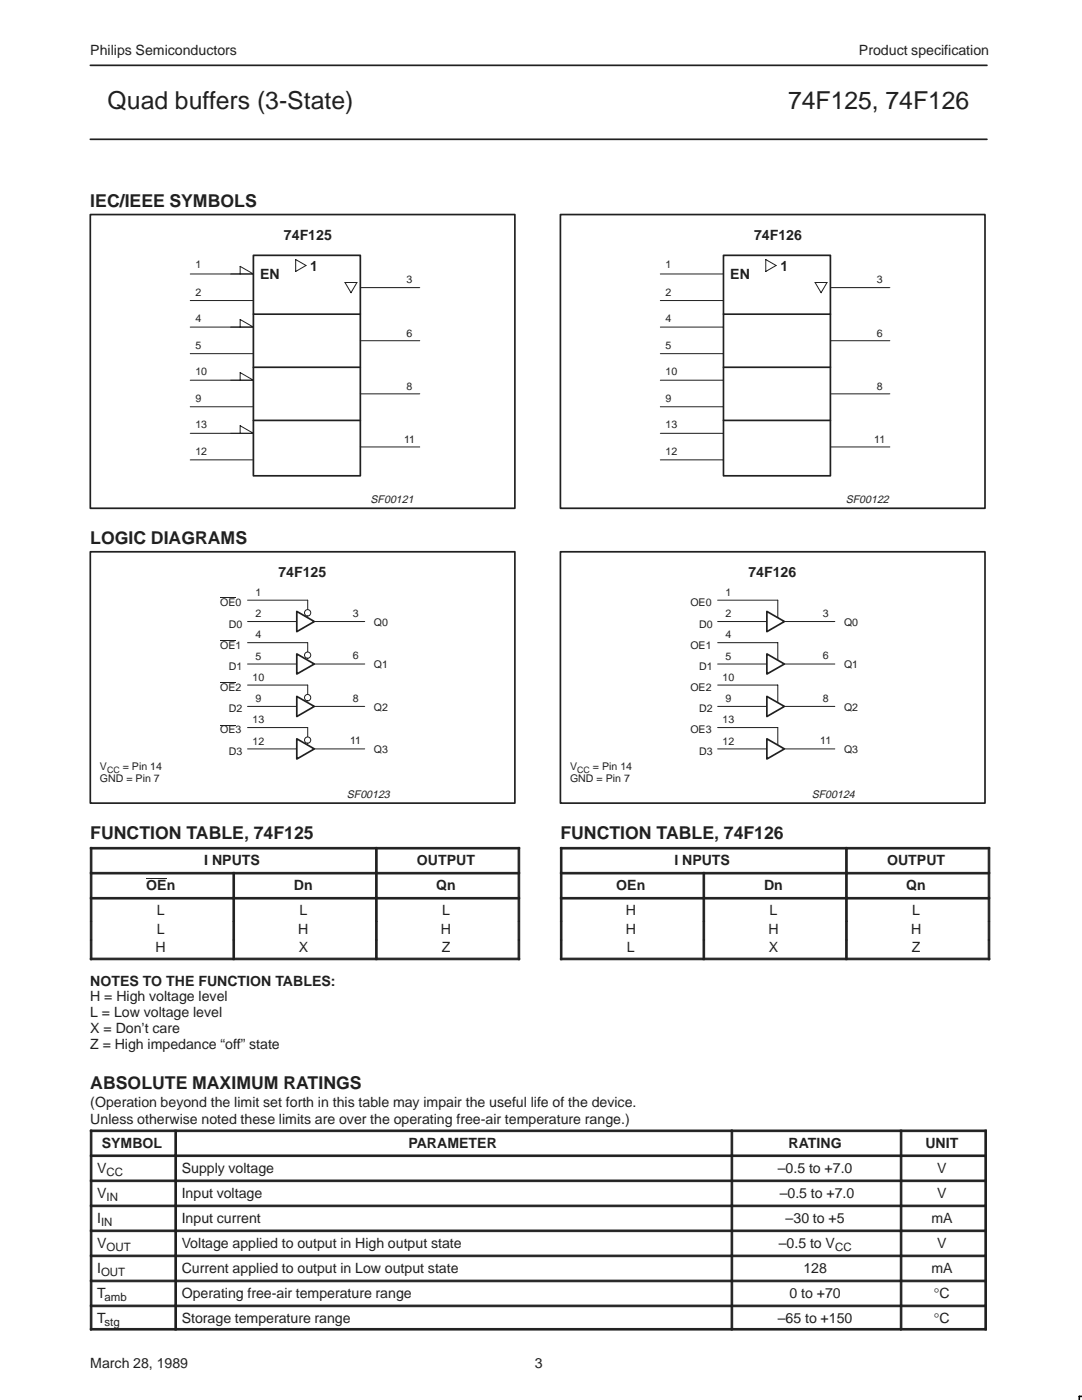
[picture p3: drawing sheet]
<svg xmlns="http://www.w3.org/2000/svg" width="216mm" height="279mm" viewBox="0 0 216 279" stroke-linecap="round" stroke-linejoin="round" font-family="sans-serif">
<g fill="none" stroke="#231f20" stroke-width=".34">
<path d="M18 13h178.9M18 27.8h178.9M18 42.8h84.7v58.6h-84.7zM50.6 51h21.3v44h-21.3zM111.8 42.8h84.7v58.6h-84.7zM144.4 51h21.3v44h-21.3zM50.6 62.7h21.3M50.6 73.3h21.3M144.4 62.7h21.3M144.4 73.3h21.3M50.6 83.9h21.3M144.4 83.9h21.3"/>
<path d="M18 110.1h84.7v50.2h-84.7z"/>
</g>
<g fill="none" stroke="#231f20" stroke-width=".2">
<path d="M38 54.7h12.6l-2.7-1.5v1.5M38 60h12.6M59 51.8l2.1 1.2-2.1 1.2zM68.8 56.4h2.4l-1.2 2zM71.9 57.4h11.9M131.8 54.7h12.6M131.8 60h12.6M152.8 51.8l2.1 1.2-2.1 1.2zM162.6 56.4h2.4l-1.2 2zM165.7 57.4h11.9M38 65.3h12.6l-2.7-1.5v1.5M38 70.6h12.6"/>
<path d="M38 75.9h12.6l-2.7-1.5v1.5M71.9 68h11.9M71.9 78.6h11.9M131.8 65.3h12.6M131.8 70.6h12.6M131.8 75.9h12.6M165.7 68h11.9M165.7 78.6h11.9M38 81.2h12.6M38 86.5h12.6l-2.7-1.5v1.5M38 91.8h12.6M71.9 89.2h11.9"/>
<path d="M131.8 81.2h12.6M131.8 86.5h12.6M131.8 91.8h12.6M165.7 89.2h11.9M61.4 119.8v3.1M49.4 124h23.4"/>
</g>
<circle cx="61.4" cy="122.3" r=".63" fill="#fff"/>
<g fill="none" stroke="#231f20" stroke-width=".2">
<path d="M49.4 119.8h12"/>
<circle cx="61.4" cy="122.3" r=".63"/>
</g>
<path d="M59.2 122l3.5 2-3.5 2.1z" fill="#fff"/>
<path d="M59.2 122l3.5 2-3.5 2.1z" fill="none" stroke="#231f20" stroke-width=".34"/>
<path d="M49.4 132.5h23.4M61.4 128.3v3.1" fill="none" stroke="#231f20" stroke-width=".2"/>
<circle cx="61.4" cy="130.7" r=".62" fill="#fff"/>
<g fill="none" stroke="#231f20" stroke-width=".2">
<path d="M49.4 128.3h12"/>
<circle cx="61.4" cy="130.7" r=".62"/>
</g>
<path d="M59.2 130.5l3.5 2-3.5 2z" fill="#fff"/>
<path d="M59.2 130.5l3.5 2-3.5 2z" fill="none" stroke="#231f20" stroke-width=".34"/>
<path d="M61.4 136.7v3.2M49.4 141h23.4" fill="none" stroke="#231f20" stroke-width=".2"/>
<circle cx="61.4" cy="139.2" r=".63" fill="#fff"/>
<g fill="none" stroke="#231f20" stroke-width=".2">
<path d="M49.4 136.7h12"/>
<circle cx="61.4" cy="139.2" r=".63"/>
</g>
<path d="M59.2 139l3.5 2-3.5 2z" fill="#fff"/>
<path d="M59.2 139l3.5 2-3.5 2z" fill="none" stroke="#231f20" stroke-width=".34"/>
<path d="M49.4 149.5h23.4M61.4 145.2v3.1" fill="none" stroke="#231f20" stroke-width=".2"/>
<circle cx="61.4" cy="147.7" r=".62" fill="#fff"/>
<g fill="none" stroke="#231f20" stroke-width=".2">
<path d="M49.4 145.2h12"/>
<circle cx="61.4" cy="147.7" r=".62"/>
</g>
<path d="M59.2 147.4l3.5 2.1-3.5 2z" fill="#fff"/>
<path d="M111.8 110.1h84.7v50.2h-84.7zM59.2 147.4l3.5 2.1-3.5 2z" fill="none" stroke="#231f20" stroke-width=".34"/>
<path d="M44 119.3h3M143.2 119.8h12v4.2M44 127.8h3M44 136.2h3M143.2 124h23.4M44 144.7h3" fill="none" stroke="#231f20" stroke-width=".2"/>
<path d="M153 122l3.5 2-3.5 2.1z" fill="#fff"/>
<path d="M153 122l3.5 2-3.5 2.1z" fill="none" stroke="#231f20" stroke-width=".34"/>
<path d="M143.2 128.3h12v4.2M143.2 132.5h23.4" fill="none" stroke="#231f20" stroke-width=".2"/>
<path d="M153 130.5l3.5 2-3.5 2z" fill="#fff"/>
<path d="M153 130.5l3.5 2-3.5 2z" fill="none" stroke="#231f20" stroke-width=".34"/>
<path d="M143.2 136.7h12v4.3M143.2 141h23.4" fill="none" stroke="#231f20" stroke-width=".2"/>
<path d="M153 139l3.5 2-3.5 2z" fill="#fff"/>
<path d="M153 139l3.5 2-3.5 2z" fill="none" stroke="#231f20" stroke-width=".34"/>
<path d="M143.2 145.2h12v4.3M143.2 149.5h23.4" fill="none" stroke="#231f20" stroke-width=".2"/>
<path d="M153 147.4l3.5 2.1-3.5 2z" fill="#fff"/>
<path d="M153 147.4l3.5 2.1-3.5 2z" fill="none" stroke="#231f20" stroke-width=".34"/>
<g fill="#231f20" stroke="#231f20" stroke-width=".2">
<path d="M18 169.1h.3v5h-.3z" fill-rule="evenodd"/>
<path d="M18 169.1h56.9v.3h-56.9z" fill-rule="evenodd"/>
<path d="M74.9 169.1h.4v5h-.4z" fill-rule="evenodd"/>
<path d="M103.4 169.1h.3v5h-.3z" fill-rule="evenodd"/>
<path d="M74.9 169.1h28.8v.3h-28.8z" fill-rule="evenodd"/>
<path d="M18 174.1h.3v5h-.3z" fill-rule="evenodd"/>
<path d="M18 174.1h28.5v.3h-28.5z" fill-rule="evenodd"/>
<path d="M46.5 174.1h.3v5h-.3z" fill-rule="evenodd"/>
<path d="M46.5 174.1h28.4v.3h-28.4z" fill-rule="evenodd"/>
<path d="M74.9 174.1h.4v5h-.4z" fill-rule="evenodd"/>
<path d="M103.4 174.1h.3v5h-.3z" fill-rule="evenodd"/>
<path d="M74.9 174.1h28.8v.3h-28.8z" fill-rule="evenodd"/>
<path d="M18 179.1h.3v4.8h-.3z" fill-rule="evenodd"/>
<path d="M18 179.1h28.5v.3h-28.5z" fill-rule="evenodd"/>
<path d="M46.5 179.1h.3v4.8h-.3z" fill-rule="evenodd"/>
<path d="M46.5 179.1h28.4v.3h-28.4z" fill-rule="evenodd"/>
<path d="M74.9 179.1h.4v4.8h-.4z" fill-rule="evenodd"/>
<path d="M103.4 179.1h.3v4.8h-.3z" fill-rule="evenodd"/>
<path d="M74.9 179.1h28.8v.3h-28.8z" fill-rule="evenodd"/>
<path d="M18 183.9h.3v3.7h-.3z" fill-rule="evenodd"/>
<path d="M46.5 183.9h.3v3.7h-.3z" fill-rule="evenodd"/>
<path d="M74.9 183.9h.4v3.7h-.4z" fill-rule="evenodd"/>
<path d="M103.4 183.9h.3v3.7h-.3z" fill-rule="evenodd"/>
<path d="M18 187.6h.3v3.9h-.3z" fill-rule="evenodd"/>
<path d="M18 191.2h28.5v.3h-28.5z" fill-rule="evenodd"/>
<path d="M46.5 187.6h.3v3.9h-.3z" fill-rule="evenodd"/>
<path d="M46.5 191.2h28.4v.3h-28.4z" fill-rule="evenodd"/>
<path d="M74.9 187.6h.4v3.9h-.4z" fill-rule="evenodd"/>
<path d="M103.4 187.6h.3v3.9h-.3z" fill-rule="evenodd"/>
<path d="M74.9 191.2h28.8v.3h-28.8z" fill-rule="evenodd"/>
<path d="M111.8 169.1h.3v5h-.3z" fill-rule="evenodd"/>
<path d="M111.8 169.1h56.9v.3h-56.9z" fill-rule="evenodd"/>
<path d="M168.7 169.1h.4v5h-.4z" fill-rule="evenodd"/>
<path d="M197.2 169.1h.3v5h-.3z" fill-rule="evenodd"/>
<path d="M168.7 169.1h28.8v.3h-28.8z" fill-rule="evenodd"/>
<path d="M111.8 174.1h.3v5h-.3z" fill-rule="evenodd"/>
<path d="M111.8 174.1h28.5v.3h-28.5z" fill-rule="evenodd"/>
<path d="M140.3 174.1h.3v5h-.3z" fill-rule="evenodd"/>
<path d="M140.3 174.1h28.4v.3h-28.4z" fill-rule="evenodd"/>
<path d="M168.7 174.1h.4v5h-.4z" fill-rule="evenodd"/>
<path d="M197.2 174.1h.3v5h-.3z" fill-rule="evenodd"/>
<path d="M168.7 174.1h28.8v.3h-28.8z" fill-rule="evenodd"/>
<path d="M111.8 179.1h.3v4.8h-.3z" fill-rule="evenodd"/>
<path d="M111.8 179.1h28.5v.3h-28.5z" fill-rule="evenodd"/>
<path d="M140.3 179.1h.3v4.8h-.3z" fill-rule="evenodd"/>
<path d="M140.3 179.1h28.4v.3h-28.4z" fill-rule="evenodd"/>
<path d="M168.7 179.1h.4v4.8h-.4z" fill-rule="evenodd"/>
<path d="M197.2 179.1h.3v4.8h-.3z" fill-rule="evenodd"/>
<path d="M168.7 179.1h28.8v.3h-28.8z" fill-rule="evenodd"/>
<path d="M111.8 183.9h.3v3.7h-.3z" fill-rule="evenodd"/>
<path d="M140.3 183.9h.3v3.7h-.3z" fill-rule="evenodd"/>
<path d="M168.7 183.9h.4v3.7h-.4z" fill-rule="evenodd"/>
<path d="M197.2 183.9h.3v3.7h-.3z" fill-rule="evenodd"/>
<path d="M111.8 187.6h.3v3.9h-.3z" fill-rule="evenodd"/>
<path d="M111.8 191.2h28.5v.3h-28.5z" fill-rule="evenodd"/>
<path d="M140.3 187.6h.3v3.9h-.3z" fill-rule="evenodd"/>
<path d="M140.3 191.2h28.4v.3h-28.4z" fill-rule="evenodd"/>
<path d="M168.7 187.6h.4v3.9h-.4z" fill-rule="evenodd"/>
<path d="M197.2 187.6h.3v3.9h-.3z" fill-rule="evenodd"/>
<path d="M168.7 191.2h28.8v.3h-28.8z" fill-rule="evenodd"/>
<path d="M18 225.5h.3v5h-.3z" fill-rule="evenodd"/>
<path d="M18 225.5h16.9v.3h-16.9z" fill-rule="evenodd"/>
<path d="M34.9 225.5h.3v5h-.3z" fill-rule="evenodd"/>
<path d="M34.9 225.5h111v.3h-111z" fill-rule="evenodd"/>
<path d="M145.9 225.5h.3v5h-.3z" fill-rule="evenodd"/>
<path d="M145.9 225.5h33.7v.3h-33.7z" fill-rule="evenodd"/>
<path d="M179.6 225.5h.4v5h-.4z" fill-rule="evenodd"/>
<path d="M196.5 225.5h.3v5h-.3z" fill-rule="evenodd"/>
<path d="M179.6 225.5h17.2v.3h-17.2z" fill-rule="evenodd"/>
<path d="M18 230.5h.3v5h-.3z" fill-rule="evenodd"/>
<path d="M18 230.5h16.9v.3h-16.9z" fill-rule="evenodd"/>
<path d="M34.9 230.5h.3v5h-.3z" fill-rule="evenodd"/>
<path d="M34.9 230.5h111v.3h-111z" fill-rule="evenodd"/>
<path d="M145.9 230.5h.3v5h-.3z" fill-rule="evenodd"/>
<path d="M145.9 230.5h33.7v.3h-33.7z" fill-rule="evenodd"/>
<path d="M179.6 230.5h.4v5h-.4z" fill-rule="evenodd"/>
<path d="M196.5 230.5h.3v5h-.3z" fill-rule="evenodd"/>
<path d="M179.6 230.5h17.2v.3h-17.2z" fill-rule="evenodd"/>
<path d="M18 235.5h.3v5h-.3z" fill-rule="evenodd"/>
<path d="M18 235.5h16.9v.3h-16.9z" fill-rule="evenodd"/>
<path d="M34.9 235.5h.3v5h-.3z" fill-rule="evenodd"/>
<path d="M34.9 235.5h111v.3h-111z" fill-rule="evenodd"/>
<path d="M145.9 235.5h.3v5h-.3z" fill-rule="evenodd"/>
<path d="M145.9 235.5h33.7v.3h-33.7z" fill-rule="evenodd"/>
<path d="M179.6 235.5h.4v5h-.4z" fill-rule="evenodd"/>
<path d="M196.5 235.5h.3v5h-.3z" fill-rule="evenodd"/>
<path d="M179.6 235.5h17.2v.3h-17.2z" fill-rule="evenodd"/>
<path d="M18 240.5h.3v5h-.3z" fill-rule="evenodd"/>
<path d="M18 240.5h16.9v.3h-16.9z" fill-rule="evenodd"/>
<path d="M34.9 240.5h.3v5h-.3z" fill-rule="evenodd"/>
<path d="M34.9 240.5h111v.3h-111z" fill-rule="evenodd"/>
<path d="M145.9 240.5h.3v5h-.3z" fill-rule="evenodd"/>
<path d="M145.9 240.5h33.7v.3h-33.7z" fill-rule="evenodd"/>
<path d="M179.6 240.5h.4v5h-.4z" fill-rule="evenodd"/>
<path d="M196.5 240.5h.3v5h-.3z" fill-rule="evenodd"/>
<path d="M179.6 240.5h17.2v.3h-17.2z" fill-rule="evenodd"/>
<path d="M18 245.5h.3v5h-.3z" fill-rule="evenodd"/>
<path d="M18 245.5h16.9v.3h-16.9z" fill-rule="evenodd"/>
<path d="M34.9 245.5h.3v5h-.3z" fill-rule="evenodd"/>
<path d="M34.9 245.5h111v.3h-111z" fill-rule="evenodd"/>
<path d="M145.9 245.5h.3v5h-.3z" fill-rule="evenodd"/>
<path d="M145.9 245.5h33.7v.3h-33.7z" fill-rule="evenodd"/>
<path d="M179.6 245.5h.4v5h-.4z" fill-rule="evenodd"/>
<path d="M196.5 245.5h.3v5h-.3z" fill-rule="evenodd"/>
<path d="M179.6 245.5h17.2v.3h-17.2z" fill-rule="evenodd"/>
<path d="M18 250.5h.3v5h-.3z" fill-rule="evenodd"/>
<path d="M18 250.5h16.9v.3h-16.9z" fill-rule="evenodd"/>
<path d="M34.9 250.5h.3v5h-.3z" fill-rule="evenodd"/>
<path d="M34.9 250.5h111v.3h-111z" fill-rule="evenodd"/>
<path d="M145.9 250.5h.3v5h-.3z" fill-rule="evenodd"/>
<path d="M145.9 250.5h33.7v.3h-33.7z" fill-rule="evenodd"/>
<path d="M179.6 250.5h.4v5h-.4z" fill-rule="evenodd"/>
<path d="M196.5 250.5h.3v5h-.3z" fill-rule="evenodd"/>
<path d="M179.6 250.5h17.2v.3h-17.2z" fill-rule="evenodd"/>
<path d="M18 255.5h.3v4.9h-.3z" fill-rule="evenodd"/>
<path d="M18 255.5h16.9v.3h-16.9z" fill-rule="evenodd"/>
<path d="M34.9 255.5h.3v4.9h-.3z" fill-rule="evenodd"/>
<path d="M34.9 255.5h111v.3h-111z" fill-rule="evenodd"/>
<path d="M145.9 255.5h.3v4.9h-.3z" fill-rule="evenodd"/>
<path d="M145.9 255.5h33.7v.3h-33.7z" fill-rule="evenodd"/>
<path d="M179.6 255.5h.4v4.9h-.4z" fill-rule="evenodd"/>
<path d="M196.5 255.5h.3v4.9h-.3z" fill-rule="evenodd"/>
<path d="M179.6 255.5h17.2v.3h-17.2z" fill-rule="evenodd"/>
<path d="M18 260.5h.3v4.9h-.3z" fill-rule="evenodd"/>
<path d="M18 260.5h16.9v.3h-16.9z" fill-rule="evenodd"/>
<path d="M18 265.1h16.9v.3h-16.9z" fill-rule="evenodd"/>
<path d="M34.9 260.5h.3v4.9h-.3z" fill-rule="evenodd"/>
<path d="M34.9 260.5h111v.3h-111z" fill-rule="evenodd"/>
<path d="M34.9 265.1h111v.3h-111z" fill-rule="evenodd"/>
<path d="M145.9 260.5h.3v4.9h-.3z" fill-rule="evenodd"/>
<path d="M145.9 260.5h33.7v.3h-33.7z" fill-rule="evenodd"/>
<path d="M145.9 265.1h33.7v.3h-33.7z" fill-rule="evenodd"/>
<path d="M179.6 260.5h.4v4.9h-.4z" fill-rule="evenodd"/>
<path d="M196.5 260.5h.3v4.9h-.3z" fill-rule="evenodd"/>
<path d="M179.6 260.5h17.2v.3h-17.2z" fill-rule="evenodd"/>
<path d="M179.6 265.1h17.2v.3h-17.2z" fill-rule="evenodd"/>
</g>
<path d="M29.2 175.4h4.1" fill="none" stroke="#231f20" stroke-width=".2"/>
<path d="M215.9 278.7h-.5v.7" fill="none" stroke="#000" stroke-width=".32"/>
<g font-size="4.9" fill="#231f20">
<text x="21.5" y="21.8">Quad buffers (3-State)</text>
<text x="157.3" y="21.8">74F125, 74F126</text>
</g>
<g font-size="3.5" fill="#231f20">
<text x="18" y="41.2">IEC/IEEE SYMBOLS</text>
<text x="18" y="108.6">LOGIC DIAGRAMS</text>
<text x="18" y="167.5">FUNCTION TABLE, 74F125</text>
<text x="111.8" y="167.5">FUNCTION TABLE, 74F126</text>
<text x="18" y="217.2">ABSOLUTE MAXIMUM RATINGS</text>
</g>
<g font-size="2.8" fill="#231f20">
<text x="18" y="10.9">Philips Semiconductors</text>
<text x="171.4" y="10.9">Product specification</text>
<text x="56.7" y="47.9">74F125</text>
<text x="150.5" y="47.9">74F126</text>
<text x="51.9" y="55.7">EN</text>
<text x="61.9" y="54">1</text>
<text x="145.7" y="55.7">EN</text>
<text x="155.7" y="54">1</text>
<text x="55.5" y="115.2">74F125</text>
<text x="149.3" y="115.2">74F126</text>
<text x="40.8" y="172.6">I NPUTS</text>
<text x="83.2" y="172.6">OUTPUT</text>
<text x="134.6" y="172.6">I NPUTS</text>
<text x="177" y="172.6">OUTPUT</text>
<text x="29.2" y="177.6">OEn</text>
<text x="58.7" y="177.6">Dn</text>
<text x="87" y="177.6">Qn</text>
<text x="123" y="177.6">OEn</text>
<text x="152.5" y="177.6">Dn</text>
<text x="180.8" y="177.6">Qn</text>
<text x="31.3" y="182.6">L</text>
<text x="59.8" y="182.6">L</text>
<text x="88.2" y="182.6">L</text>
<text x="124.9" y="182.6">H</text>
<text x="153.6" y="182.6">L</text>
<text x="182" y="182.6">L</text>
<text x="31.1" y="190.1">H</text>
<text x="31.3" y="186.3">L</text>
<text x="59.5" y="186.3">H</text>
<text x="59.6" y="190.1">X</text>
<text x="88" y="186.3">H</text>
<text x="88.1" y="190.1">Z</text>
<text x="124.9" y="186.3">H</text>
<text x="125.1" y="190.1">L</text>
<text x="153.3" y="186.3">H</text>
<text x="153.4" y="190.1">X</text>
<text x="181.8" y="186.3">H</text>
<text x="181.9" y="190.1">Z</text>
<text x="18" y="196.8">NOTES TO THE FUNCTION TABLES:</text>
<text x="18" y="199.8">H = High voltage level</text>
<text x="18" y="203">L = Low voltage level</text>
<text x="18" y="206.2">X = Don’t care</text>
<text x="18" y="209.3">Z = High impedance “off” state</text>
<text x="18" y="221">(Operation beyond the limit set forth in this table may impair the useful life of the device.</text>
<text x="18" y="224.3">Unless otherwise noted these limits are over the operating free-air temperature range.)</text>
<text x="20.3" y="229">SYMBOL</text>
<text x="81.5" y="229">PARAMETER</text>
<text x="157.3" y="229">RATING</text>
<text x="184.7" y="229">UNIT</text>
<text x="19.4" y="234">V</text>
<text x="19.4" y="239">V</text>
<text x="36.3" y="234">Supply voltage</text>
<text x="36.3" y="239">Input voltage</text>
<text x="155.2" y="234">–0.5 to +7.0</text>
<text x="155.6" y="239">–0.5 to +7.0</text>
<text x="187" y="234">V</text>
<text x="187" y="239">V</text>
<text x="19.4" y="244">I</text>
<text x="36.3" y="244">Input current</text>
<text x="156.8" y="244">–30 to +5</text>
<text x="185.8" y="244">mA</text>
<text x="19.4" y="249">V</text>
<text x="36.3" y="249">Voltage applied to output in High output state</text>
<text x="155.4" y="249">–0.5 to V</text>
<text x="187" y="249">V</text>
<text x="19.4" y="254">I</text>
<text x="36.3" y="254">Current applied to output in Low output state</text>
<text x="160.3" y="254">128</text>
<text x="185.8" y="254">mA</text>
<text x="19.4" y="259">T</text>
<text x="19.4" y="264">T</text>
<text x="36.3" y="259">Operating free-air temperature range</text>
<text x="36.3" y="264">Storage temperature range</text>
<text x="155.2" y="264">–65 to +150</text>
<text x="157.5" y="259">0 to +70</text>
<text x="186.4" y="259">°C</text>
<text x="186.4" y="264">°C</text>
<text x="18" y="273">March 28, 1989</text>
<text x="106.7" y="273">3</text>
</g>
<g font-size="2.3" fill="#231f20">
<text x="21.3" y="234.6">CC</text>
<text x="21.3" y="239.6">IN</text>
<text x="20.2" y="244.6">IN</text>
<text x="21.3" y="249.6">OUT</text>
<text x="166.6" y="249.6">CC</text>
<text x="20.2" y="254.6">OUT</text>
<text x="20.8" y="259.6">amb</text>
<text x="20.8" y="264.6">stg</text>
</g>
<g font-size="2.2" fill="#231f20">
<text x="73.9" y="100.3">SF00121</text>
<text x="168.8" y="100.3">SF00122</text>
<text x="69.2" y="159.2">SF00123</text>
<text x="162" y="159.2">SF00124</text>
</g>
<g font-size="2.1" fill="#231f20">
<text x="39" y="53.5">1</text>
<text x="132.8" y="53.5">1</text>
<text x="39" y="59">2</text>
<text x="81.1" y="56.6">3</text>
<text x="132.8" y="59">2</text>
<text x="174.9" y="56.6">3</text>
<text x="39" y="64.3">4</text>
<text x="132.8" y="64.3">4</text>
<text x="39" y="69.6">5</text>
<text x="81.1" y="67.2">6</text>
<text x="132.8" y="69.6">5</text>
<text x="174.9" y="67.2">6</text>
<text x="39" y="74.9">10</text>
<text x="81.1" y="77.8">8</text>
<text x="132.8" y="74.9">10</text>
<text x="174.9" y="77.8">8</text>
<text x="39" y="80.2">9</text>
<text x="132.8" y="80.2">9</text>
<text x="39" y="85.5">13</text>
<text x="80.6" y="88.4">11</text>
<text x="132.8" y="85.5">13</text>
<text x="174.4" y="88.4">11</text>
<text x="39" y="90.8">12</text>
<text x="132.8" y="90.8">12</text>
<text x="51" y="118.9">1</text>
<text x="144.8" y="118.9">1</text>
<text x="44" y="121">OE0</text>
<text x="45.7" y="125.2">D0</text>
<text x="51" y="123.2">2</text>
<text x="70.4" y="123.1">3</text>
<text x="74.6" y="124.9">Q0</text>
<text x="137.8" y="121">OE0</text>
<text x="139.5" y="125.2">D0</text>
<text x="144.8" y="123.2">2</text>
<text x="164.2" y="123.1">3</text>
<text x="168.4" y="124.9">Q0</text>
<text x="44" y="129.4">OE1</text>
<text x="51" y="127.4">4</text>
<text x="51" y="131.7">5</text>
<text x="70.4" y="131.6">6</text>
<text x="137.8" y="129.4">OE1</text>
<text x="144.8" y="127.4">4</text>
<text x="144.8" y="131.7">5</text>
<text x="164.2" y="131.6">6</text>
<text x="44" y="137.9">OE2</text>
<text x="45.7" y="133.7">D1</text>
<text x="50.4" y="135.9">10</text>
<text x="74.6" y="133.3">Q1</text>
<text x="137.8" y="137.9">OE2</text>
<text x="139.5" y="133.7">D1</text>
<text x="144.2" y="135.9">10</text>
<text x="168.4" y="133.3">Q1</text>
<text x="45.7" y="142.2">D2</text>
<text x="51" y="140.1">9</text>
<text x="70.4" y="140.1">8</text>
<text x="74.6" y="141.8">Q2</text>
<text x="139.5" y="142.2">D2</text>
<text x="144.8" y="140.1">9</text>
<text x="164.2" y="140.1">8</text>
<text x="168.4" y="141.8">Q2</text>
<text x="44" y="146.4">OE3</text>
<text x="50.4" y="144.4">13</text>
<text x="50.4" y="148.6">12</text>
<text x="69.9" y="148.5">11</text>
<text x="137.8" y="146.4">OE3</text>
<text x="144.2" y="144.4">13</text>
<text x="144.2" y="148.6">12</text>
<text x="163.7" y="148.5">11</text>
<text x="19.9" y="153.7">V</text>
<text x="24.5" y="153.7">= Pin 14</text>
<text x="45.7" y="150.6">D3</text>
<text x="74.6" y="150.3">Q3</text>
<text x="113.7" y="153.7">V</text>
<text x="118.3" y="153.7">= Pin 14</text>
<text x="139.5" y="150.6">D3</text>
<text x="168.4" y="150.3">Q3</text>
<text x="19.9" y="156.1">GND = Pin 7</text>
<text x="113.7" y="156.1">GND = Pin 7</text>
</g>
<g font-size="1.8" fill="#231f20">
<text x="21.4" y="154.2">CC</text>
<text x="115.2" y="154.2">CC</text>
</g>
</svg>
